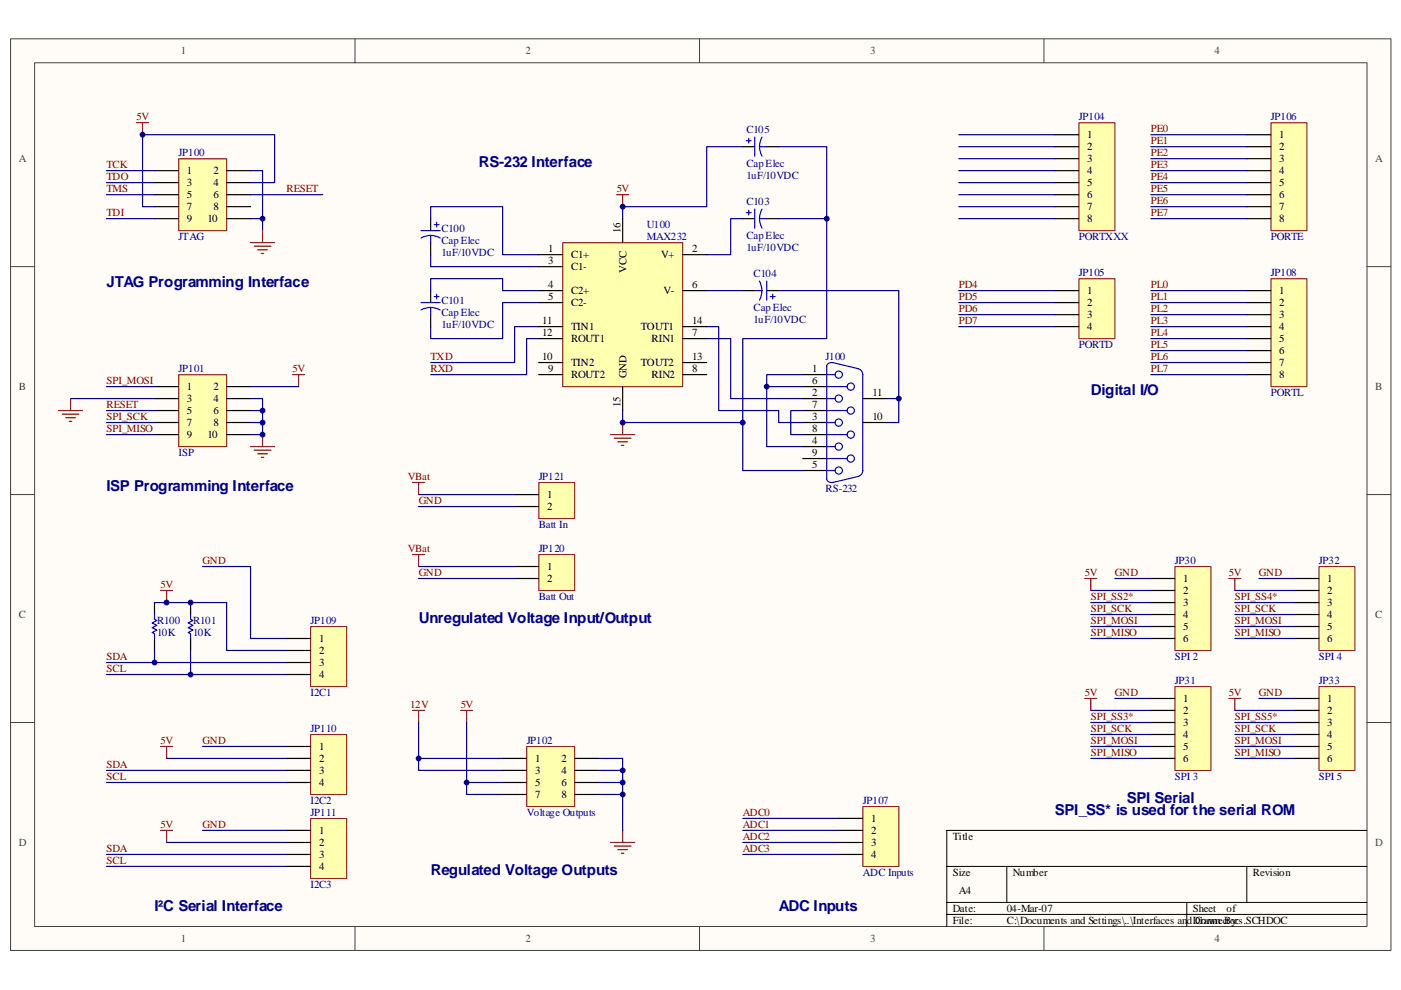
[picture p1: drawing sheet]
<svg xmlns="http://www.w3.org/2000/svg" width="297mm" height="210mm" viewBox="0 0 297 210" stroke-linecap="round" stroke-linejoin="round" font-family="sans-serif">
<path d="M2.3 8.3h292.6v193.3h-292.6z" fill="#fffcf8"/>
<path d="M2.2 8.2h292.7v193.4h-292.7z" fill="none" stroke="#404040" stroke-width=".21"/>
<path d="M7.4 13.3h282.4v183.2h-282.4z" fill="#fffcf8"/>
<g fill="none" stroke="#404040" stroke-width=".21">
<path d="M7.3 13.3h282.5v183.2h-282.5zM75.3 8.2v5.1M148.3 8.2v5.1M221.3 8.2v5.1M2.2 56.6h5.1M289.8 56.6h5.1M2.2 104.9h5.1M289.8 104.9h5.1M2.2 153.2h5.1M289.8 153.2h5.1M75.3 196.5v5.1M148.3 196.5v5.1"/>
<path d="M221.3 196.5v5.1"/>
</g>
<path d="M289.8 176.1h-89.1v20.4M200.7 183.8h89.1M200.7 191.4h89.1M200.7 194h89.1M213.5 183.8v7.6M251.6 191.4v5.1M264.3 183.8v7.6" fill="none" stroke="#000" stroke-width=".21"/>
<path d="M34 125.2h2.6M35.3 125.2v2.6" fill="none" stroke="#800000" stroke-width=".25"/>
<path d="M32.8 127.8v2.5M32.8 135.4v2.6M40.4 127.8v2.5M40.4 135.4v2.6" fill="none" stroke="#000" stroke-width=".25"/>
<path d="M32.8 130.3v1.1l.5 .2-1 .5 1 .5-1 .5 1 .5-1 .6 .5 .2v1M40.4 130.3v1.1l.5 .2-1 .5 1 .5-1 .5 1 .5-1 .6 .5 .2v1" fill="none" stroke="#00f" stroke-width=".25"/>
<path d="M32.8 138v2.5M40.4 138v5.1" fill="none" stroke="#000080" stroke-width=".25"/>
<path d="M37.9 33.7h10.2v15.2h-10.2z" fill="#ffffb0"/>
<path d="M37.9 33.7h10.2v15.2h-10.2z" fill="none" stroke="#800000" stroke-width=".21"/>
<g fill="none" stroke="#000" stroke-width=".25">
<path d="M32.8 36.2h5.1M32.8 38.7h5.1M48 36.2h5.1M48 38.7h5.1M32.8 41.3h5.1M32.8 43.8h5.1M32.8 46.4h5.1M48 41.3h5.1M48 43.8h5.1M48 46.4h5.1M170.2 79.5h5.1M170.2 84.5h5.1"/>
<path d="M170.2 89.6h5.1M170.2 94.7h5.1M170.2 99.8h5.1M170.2 82h5.1M170.2 87.1h5.1M170.2 92.2h5.1M170.2 97.3h5.1M182.9 84.5h5.1M182.9 89.6h5.1"/>
</g>
<path d="M29 26h2.5M30.2 26v2.6M53.1 51.5h5.1M53.9 52.2h3.6M54.6 53h2.1M55.4 53.8h.5M55.7 48.9v2.6" fill="none" stroke="#800000" stroke-width=".25"/>
<path d="M22.6 38.7h10.2M22.6 36.2h10.2M53.1 38.7h5.1v-10.1h-28v15.2h2.6M53.1 36.2h2.6v12.7M22.6 46.4h10.2M22.6 41.3h10.2M53.1 46.4h2.6M53.1 41.3h15.3M22.6 140.5h38.2M22.6 143.1h38.2" fill="none" stroke="#000080" stroke-width=".25"/>
<g fill="none" stroke="#00f" stroke-width=".25">
<path d="M175.3 79.5h1.8M181.9 78.2a1.25 1.25 0 0 1 1 1.3v20.3a1.26 1.26 0 0 1-1 1.2M181.9 78.2l-5.5-1.3a1.01 1.01 0 0 0-1.1 .8v23.9a1.04 1.04 0 0 0 1.2 .7M175.3 84.5h1.8M175.3 89.6h1.8M175.3 82h4.3M175.3 94.7h1.8M175.3 87.1h4.3M175.3 99.8h1.8M175.3 92.2h4.3M175.3 97.3h4.3M181.9 101.1l-5.4 1.2"/>
<circle cx="177.8" cy="79.5" r=".77"/>
<circle cx="177.8" cy="89.6" r=".77"/>
<circle cx="177.8" cy="94.7" r=".77"/>
<circle cx="177.8" cy="99.8" r=".77"/>
<circle cx="177.8" cy="84.5" r=".77"/>
<circle cx="180.4" cy="87.1" r=".76"/>
<circle cx="180.4" cy="82" r=".76"/>
<circle cx="180.4" cy="97.3" r=".76"/>
<circle cx="180.4" cy="92.2" r=".76"/>
</g>
<path d="M111.7 158.4h10.2v12.7h-10.2z" fill="#ffffb0"/>
<path d="M111.7 158.3h10.2v12.8h-10.2z" fill="none" stroke="#800000" stroke-width=".21"/>
<path d="M106.6 160.9h5.1M106.6 163.4h5.1M106.6 166h5.1M106.6 168.5h5.1M121.8 160.9h5.1M121.8 163.4h5.1M121.8 166h5.1M121.8 168.5h5.1" fill="none" stroke="#000" stroke-width=".25"/>
<path d="M87.5 150.7h2.5M88.7 150.7v2.5M97.7 150.7h2.5M98.9 150.7v2.5M129.5 178.7h5.1M130.2 179.5h3.6M132 176.1v2.6M131 180.2h2M131.8 181h.5" fill="none" stroke="#800000" stroke-width=".25"/>
<path d="M88.7 153.2v7.7h17.9M98.9 153.2v12.8h7.7M88.7 160.9v2.5h17.9M98.9 166v2.5h7.7M126.9 160.9h5.1v15.2M126.9 163.4h5.1M126.9 166h5.1M126.9 168.5h5.1" fill="none" stroke="#000080" stroke-width=".25"/>
<path d="M114.3 102.4h7.6v7.6h-7.6z" fill="#ffffb0"/>
<path d="M114.2 102.4h7.7v7.6h-7.7z" fill="none" stroke="#800000" stroke-width=".21"/>
<path d="M109.1 104.9h5.1M109.1 107.4h5.1" fill="none" stroke="#000" stroke-width=".25"/>
<path d="M88.7 104.9h20.4M88.7 107.4h20.4" fill="none" stroke="#000080" stroke-width=".25"/>
<path d="M228.8 26.1h7.6v22.8h-7.6z" fill="#ffffb0"/>
<path d="M228.7 26h7.7v22.9h-7.7z" fill="none" stroke="#800000" stroke-width=".21"/>
<path d="M223.6 28.6h5.1M223.6 31.1h5.1M223.6 33.7h5.1M223.6 36.2h5.1M223.6 38.7h5.1M223.6 41.3h5.1M223.6 43.8h5.1M223.6 46.4h5.1" fill="none" stroke="#000" stroke-width=".25"/>
<path d="M203.3 28.6h20.3M203.3 31.1h20.3M203.3 33.7h20.3M203.3 36.2h20.3M203.3 38.7h20.3M203.3 41.3h20.3M203.3 43.8h20.3M203.3 46.4h20.3" fill="none" stroke="#000080" stroke-width=".25"/>
<path d="M269.5 26.1h7.6v22.8h-7.6z" fill="#ffffb0"/>
<path d="M269.5 26h7.6v22.9h-7.6z" fill="none" stroke="#800000" stroke-width=".21"/>
<path d="M264.3 28.6h5.1M264.3 31.1h5.1M264.3 33.7h5.1M264.3 36.2h5.1M264.3 38.7h5.1M264.3 41.3h5.1M264.3 43.8h5.1M264.3 46.4h5.1" fill="none" stroke="#000" stroke-width=".25"/>
<path d="M244 28.6h20.3M244 31.1h20.3M244 33.7h20.3M244 36.2h20.3M244 38.7h20.3M244 41.3h20.3M244 43.8h20.3M244 46.4h20.3" fill="none" stroke="#000080" stroke-width=".25"/>
<path d="M228.8 59.1h7.6v12.7h-7.6z" fill="#ffffb0"/>
<path d="M228.7 59.1h7.7v12.7h-7.7z" fill="none" stroke="#800000" stroke-width=".21"/>
<path d="M223.6 61.6h5.1M223.6 64.2h5.1M223.6 66.7h5.1M223.6 69.3h5.1" fill="none" stroke="#000" stroke-width=".25"/>
<path d="M203.3 61.6h20.3M203.3 64.2h20.3M203.3 66.7h20.3M203.3 69.3h20.3" fill="none" stroke="#000080" stroke-width=".25"/>
<path d="M183 171.1h7.6v12.7h-7.6z" fill="#ffffb0"/>
<path d="M182.9 171.1h7.7v12.7h-7.7z" fill="none" stroke="#800000" stroke-width=".21"/>
<g fill="none" stroke="#000" stroke-width=".25">
<path d="M157.5 31.1h2.5M162.6 31.1h2.5M91.3 46.4v2.5M91.3 51.5v2.5M157.5 46.4h2.5M162.6 46.4h2.5M91.3 61.6v2.6M91.3 66.7v2.6M157.5 61.6h2.5M162.6 61.6h2.5M177.8 173.6h5.1M177.8 176.1h5.1"/>
<path d="M177.8 178.7h5.1M177.8 181.2h5.1"/>
</g>
<g fill="none" stroke="#000080" stroke-width=".25">
<path d="M157.5 31.1h-7.7v12.7h-17.8v2.6M165.1 31.1h10.2v15.3M91.3 54v2.6h22.9M91.3 46.4v-2.6h15.3v10.2h7.6M157.5 46.4h-2.6v7.6h-5.1M165.1 46.4h10.2v25.4h-17.8v17.8M91.3 61.6v-2.5h15.3v2.5h7.6M114.2 64.2h-7.6v7.6h-15.3v-2.5M114.2 69.3h-5.1v7.6h-17.8M114.2 71.8h-2.5v7.7h-20.4M149.8 71.8h5.1v12.7h15.3M149.8 69.3h2.6v17.8h12.7v2.5h5.1"/>
<path d="M149.8 61.6h7.7M165.1 61.6h25.5v28h-2.6M170.2 79.5h-7.6v15.2h7.6M132 87.1v2.5h25.5v10.2h12.7M162.6 82h7.6M170.2 87.1h-2.5v5.1h2.5M188 84.5h2.6M157.5 173.6h20.3M157.5 176.1h20.3M157.5 178.7h20.3M157.5 181.2h20.3"/>
</g>
<path d="M130.7 41.3h2.6M132 41.3v2.5M129.5 92.2h5.1M130.2 92.9h3.6M131 93.7h2M131.8 94.5h.5M132 89.6v2.6" fill="none" stroke="#800000" stroke-width=".25"/>
<g fill="none" stroke="#00f" stroke-width=".25">
<path d="M158.2 29.8h1.1M158.7 29.3v1.1M160 29.1v4M161 31.1l.1 .8 .5 1.2M161 31.1h1.6M161.6 29.1l-.5 1.2-.1 .8M89.3 48.9h4M91.3 49.9l1.2 .2 .8 .4M91.3 49.9l-.8 .1-1.2 .5M91.3 49.9v1.6M92.1 47.6h1M92.6 47.1v1.1"/>
<path d="M158.2 45.1h1.1M158.7 44.6v1M160 44.3v4.1M161 59.6l.5 1.2v.8M161 46.4l.1 .8 .5 1.2M161 46.4h1.6M161.6 44.4l-.5 1.1-.1 .9M162.6 59.6v4.1M89.3 64.2h4M91.3 65.2l1.2 .2 .8 .3M91.3 65.2l-1.2 .2-.8 .3M91.3 65.2v1.5"/>
<path d="M92.1 62.9h1M92.6 62.4v1M160 61.6h1.5M161.5 61.6v.9l-.5 1.2M163.3 62.9h1M163.8 62.4v1"/>
</g>
<path d="M119.3 51.5h25.5v30.5h-25.5z" fill="#ffffb0"/>
<path d="M119.3 51.5h25.5v30.5h-25.5z" fill="none" stroke="#800000" stroke-width=".21"/>
<g fill="none" stroke="#000" stroke-width=".25">
<path d="M114.2 54h5.1M114.2 56.6h5.1M132 46.4v5.1M144.7 54h5.1M114.2 61.6h5.1M114.2 64.2h5.1M114.2 69.3h5.1M114.2 71.8h5.1M114.2 76.9h5.1M114.2 79.5h5.1M144.7 61.6h5.1M144.7 69.3h5.1"/>
<path d="M144.7 71.8h5.1M144.7 76.9h5.1M144.7 79.5h5.1M132 82v5.1"/>
</g>
<path d="M269.5 59.1h7.6v22.9h-7.6z" fill="#ffffb0"/>
<path d="M269.5 59.1h7.6v22.9h-7.6z" fill="none" stroke="#800000" stroke-width=".21"/>
<path d="M264.3 61.6h5.1M264.3 64.2h5.1M264.3 66.7h5.1M264.3 69.3h5.1M264.3 71.8h5.1M264.3 74.4h5.1M264.3 76.9h5.1M264.3 79.5h5.1" fill="none" stroke="#000" stroke-width=".25"/>
<path d="M244 61.6h20.3M244 64.2h20.3M244 66.7h20.3M244 69.3h20.3M244 71.8h20.3M244 74.4h20.3M244 76.9h20.3M244 79.5h20.3" fill="none" stroke="#000080" stroke-width=".25"/>
<path d="M65.9 132.9h7.6v12.7h-7.6z" fill="#ffffb0"/>
<path d="M65.9 132.9h7.6v12.7h-7.6z" fill="none" stroke="#800000" stroke-width=".21"/>
<path d="M60.8 135.4h5M60.8 138h5M60.8 140.5h5M60.8 143.1h5" fill="none" stroke="#000" stroke-width=".25"/>
<path d="M65.9 155.8h7.6v12.7h-7.6z" fill="#ffffb0"/>
<path d="M65.9 155.8h7.6v12.7h-7.6z" fill="none" stroke="#800000" stroke-width=".21"/>
<path d="M60.8 158.3h5M60.8 160.9h5M60.8 163.4h5M60.8 166h5" fill="none" stroke="#000" stroke-width=".25"/>
<path d="M65.9 173.6h7.6v12.7h-7.6z" fill="#ffffb0"/>
<path d="M65.9 173.6h7.6v12.7h-7.6z" fill="none" stroke="#800000" stroke-width=".21"/>
<path d="M60.8 176.1h5M60.8 178.7h5M60.8 181.2h5M60.8 183.8h5" fill="none" stroke="#000" stroke-width=".25"/>
<path d="M32.8 127.8h15.2v10.2h12.8M42.9 120.2h10.2v15.2h7.7M42.9 158.3h17.9M22.6 163.4h38.2M22.6 166h38.2M35.3 178.7h25.5M35.3 160.9h25.5M42.9 176.1h17.9M22.6 181.2h38.2M22.6 183.8h38.2" fill="none" stroke="#000080" stroke-width=".25"/>
<path d="M34 158.3h2.6M35.3 158.3v2.6M34 176.1h2.6M35.3 176.1v2.6" fill="none" stroke="#800000" stroke-width=".25"/>
<path d="M114.3 117.7h7.6v7.6h-7.6z" fill="#ffffb0"/>
<path d="M114.2 117.6h7.7v7.7h-7.7z" fill="none" stroke="#800000" stroke-width=".21"/>
<path d="M109.1 120.2h5.1M109.1 122.7h5.1" fill="none" stroke="#000" stroke-width=".25"/>
<path d="M88.7 120.2h20.4M88.7 122.7h20.4" fill="none" stroke="#000080" stroke-width=".25"/>
<path d="M249.1 120.2h7.6v17.8h-7.6z" fill="#ffffb0"/>
<path d="M249.1 120.2h7.6v17.8h-7.6z" fill="none" stroke="#800000" stroke-width=".21"/>
<path d="M244 122.7h5.1M244 125.2h5.1M244 127.8h5.1M244 130.3h5.1M244 132.9h5.1M244 135.4h5.1" fill="none" stroke="#000" stroke-width=".25"/>
<path d="M249.1 145.6h7.6v17.8h-7.6z" fill="#ffffb0"/>
<path d="M249.1 145.6h7.6v17.8h-7.6z" fill="none" stroke="#800000" stroke-width=".21"/>
<path d="M244 148.1h5.1M244 150.7h5.1M244 153.2h5.1M244 155.8h5.1M244 158.3h5.1M244 160.9h5.1" fill="none" stroke="#000" stroke-width=".25"/>
<path d="M279.7 120.2h7.6v17.8h-7.6z" fill="#ffffb0"/>
<path d="M279.7 120.2h7.6v17.8h-7.6z" fill="none" stroke="#800000" stroke-width=".21"/>
<path d="M274.5 122.7h5.1M274.5 125.2h5.1M274.5 127.8h5.1M274.5 130.3h5.1M274.5 132.9h5.1M274.5 135.4h5.1" fill="none" stroke="#000" stroke-width=".25"/>
<path d="M279.7 145.6h7.6v17.8h-7.6z" fill="#ffffb0"/>
<path d="M279.7 145.6h7.6v17.8h-7.6z" fill="none" stroke="#800000" stroke-width=".21"/>
<path d="M274.5 148.1h5.1M274.5 150.7h5.1M274.5 153.2h5.1M274.5 155.8h5.1M274.5 158.3h5.1M274.5 160.9h5.1" fill="none" stroke="#000" stroke-width=".25"/>
<path d="M87.5 102.3h2.5M87.5 117.6h2.5M88.7 102.3v2.6M88.7 117.6v2.6M230 122.7h2.5M231.3 122.7v2.5M260.5 122.7h2.6M261.8 122.7v2.5M230 148.1h2.5M231.3 148.1v2.6M260.5 148.1h2.6M261.8 148.1v2.6" fill="none" stroke="#800000" stroke-width=".25"/>
<g fill="none" stroke="#000080" stroke-width=".25">
<path d="M231.3 125.2h12.7M231.3 127.8h12.7M231.3 130.3h12.7M231.3 132.9h12.7M231.3 135.4h12.7M236.4 122.7h7.6M261.8 125.2h12.7M261.8 127.8h12.7M261.8 130.3h12.7M261.8 132.9h12.7M261.8 135.4h12.7M266.9 122.7h7.6"/>
<path d="M231.3 150.7h12.7M231.3 153.2h12.7M231.3 155.8h12.7M231.3 158.3h12.7M236.4 148.1h7.6M261.8 150.7h12.7M261.8 153.2h12.7M261.8 155.8h12.7M261.8 158.3h12.7M266.9 148.1h7.6M231.3 160.9h12.7M261.8 160.9h12.7"/>
</g>
<path d="M37.9 79.5h10.2v15.2h-10.2z" fill="#ffffb0"/>
<path d="M37.9 79.5h10.2v15.2h-10.2z" fill="none" stroke="#800000" stroke-width=".21"/>
<path d="M32.8 82h5.1M32.8 84.5h5.1M32.8 87.1h5.1M32.8 89.6h5.1M32.8 92.2h5.1M48 82h5.1M48 84.5h5.1M48 87.1h5.1M48 89.6h5.1M48 92.2h5.1" fill="none" stroke="#000" stroke-width=".25"/>
<path d="M62 79.5h2.6M63.3 79.5v2.5M12.4 87.1h5.1M13.2 87.8h3.5M13.9 88.6h2.1M14.7 89.4h.5M15 84.5v2.6M53.1 94.7h5.1M53.9 95.5h3.6M54.6 96.2h2.1M55.4 97h.5M55.7 92.2v2.5" fill="none" stroke="#800000" stroke-width=".25"/>
<path d="M15 84.5h17.8M22.6 92.2h10.2M22.6 87.1h10.2M22.6 82h10.2M22.6 89.6h10.2M53.1 89.6h2.6v2.6h-2.6M53.1 87.1h2.6v2.5M53.1 84.5h2.6v2.6M53.1 82h10.2" fill="none" stroke="#000080" stroke-width=".25"/>
<g fill="#000080" stroke="#000080" stroke-width=".21">
<circle cx="30.2" cy="28.6" r=".51"/>
<circle cx="32.8" cy="140.5" r=".51"/>
<circle cx="35.3" cy="127.8" r=".51"/>
<circle cx="40.4" cy="143.1" r=".51"/>
<circle cx="40.4" cy="127.8" r=".51"/>
<circle cx="55.7" cy="92.2" r=".51"/>
<circle cx="55.7" cy="89.6" r=".51"/>
<circle cx="55.7" cy="87.1" r=".51"/>
<circle cx="55.7" cy="46.4" r=".51"/>
<circle cx="88.7" cy="160.9" r=".51"/>
<circle cx="98.9" cy="166" r=".51"/>
<circle cx="132" cy="168.5" r=".51"/>
<circle cx="132" cy="166" r=".51"/>
<circle cx="132" cy="163.4" r=".51"/>
<circle cx="132" cy="89.6" r=".51"/>
<circle cx="132" cy="43.8" r=".51"/>
<circle cx="157.5" cy="89.6" r=".52"/>
<circle cx="162.6" cy="82" r=".51"/>
<circle cx="175.3" cy="46.4" r=".51"/>
<circle cx="190.6" cy="84.5" r=".51"/>
</g>
<g font-size="3.2" fill="#000080">
<text x="101.5" y="35.5">RS-232 Interface</text>
<text x="22.6" y="60.9">JTAG Programming Interface</text>
<text x="231.3" y="83.8">Digital I/O</text>
<text x="22.6" y="104.2">ISP Programming Interface</text>
<text x="88.8" y="132.2">Unregulated Voltage Input/Output</text>
<text x="223.6" y="172.9">SPI_SS* is used for the serial ROM</text>
<text x="238.9" y="170.3">SPI Serial</text>
<text x="91.3" y="185.6">Regulated Voltage Outputs</text>
<text x="32.8" y="193.3">I²C Serial Interface</text>
<text x="165.1" y="193.3">ADC Inputs</text>
</g>
<g font-size="2.3" fill="#404040">
<text x="38.4" y="11.5">1</text>
<text x="111.4" y="11.5">2</text>
<text x="184.5" y="11.5">3</text>
<text x="257.5" y="11.5">4</text>
<text x="4" y="34.4">A</text>
<text x="291.6" y="34.4">A</text>
<text x="4" y="82.7">B</text>
<text x="291.6" y="82.7">B</text>
<text x="4" y="131">C</text>
<text x="291.6" y="131">C</text>
<text x="4" y="179.4">D</text>
<text x="291.6" y="179.4">D</text>
<text x="38.4" y="199.7">1</text>
<text x="111.4" y="199.7">2</text>
<text x="184.5" y="199.7">3</text>
<text x="257.5" y="199.7">4</text>
</g>
<g font-size="2.3" fill="#800000">
<text x="29" y="25.5">5V</text>
<text x="244" y="28">PE0</text>
<text x="22.6" y="35.6">TCK</text>
<text x="244" y="30.5">PE1</text>
<text x="244" y="33.1">PE2</text>
<text x="244" y="35.6">PE3</text>
<text x="22.6" y="38.2">TDO</text>
<text x="22.6" y="40.7">TMS</text>
<text x="60.8" y="40.7">RESET</text>
<text x="130.8" y="40.7">5V</text>
<text x="244" y="38.2">PE4</text>
<text x="244" y="40.7">PE5</text>
<text x="22.6" y="45.8">TDI</text>
<text x="244" y="43.3">PE6</text>
<text x="244" y="45.8">PE7</text>
<text x="203.3" y="61.1">PD4</text>
<text x="203.3" y="63.6">PD5</text>
<text x="244" y="61.1">PL0</text>
<text x="244" y="63.6">PL1</text>
<text x="203.3" y="66.2">PD6</text>
<text x="203.3" y="68.7">PD7</text>
<text x="244" y="66.2">PL2</text>
<text x="244" y="68.7">PL3</text>
<text x="244" y="71.2">PL4</text>
<text x="91.3" y="76.3">TXD</text>
<text x="244" y="73.8">PL5</text>
<text x="244" y="76.3">PL6</text>
<text x="22.6" y="81.4">SPI_MOSI</text>
<text x="62" y="78.9">5V</text>
<text x="91.3" y="78.9">RXD</text>
<text x="244" y="78.9">PL7</text>
<text x="22.6" y="86.5">RESET</text>
<text x="22.6" y="89.1">SPI_SCK</text>
<text x="22.6" y="91.6">SPI_MISO</text>
<text x="86.5" y="101.8">VBat</text>
<text x="88.8" y="106.9">GND</text>
<text x="43" y="119.6">GND</text>
<text x="86.5" y="117.1">VBat</text>
<text x="34.1" y="124.7">5V</text>
<text x="88.8" y="122.1">GND</text>
<text x="230" y="122.1">5V</text>
<text x="236.4" y="122.1">GND</text>
<text x="260.6" y="122.1">5V</text>
<text x="266.9" y="122.1">GND</text>
<text x="231.3" y="127.2">SPI_SS2*</text>
<text x="231.3" y="129.8">SPI_SCK</text>
<text x="261.8" y="129.8">SPI_SCK</text>
<text x="261.8" y="127.2">SPI_SS4*</text>
<text x="231.3" y="134.9">SPI_MISO</text>
<text x="231.3" y="132.3">SPI_MOSI</text>
<text x="261.8" y="134.9">SPI_MISO</text>
<text x="261.8" y="132.3">SPI_MOSI</text>
<text x="22.6" y="140">SDA</text>
<text x="22.6" y="142.5">SCL</text>
<text x="230" y="147.6">5V</text>
<text x="236.4" y="147.6">GND</text>
<text x="260.6" y="147.6">5V</text>
<text x="266.9" y="147.6">GND</text>
<text x="87" y="150.1">12V</text>
<text x="97.7" y="150.1">5V</text>
<text x="231.3" y="155.2">SPI_SCK</text>
<text x="231.3" y="152.7">SPI_SS3*</text>
<text x="261.8" y="155.2">SPI_SCK</text>
<text x="261.8" y="152.7">SPI_SS5*</text>
<text x="34.1" y="157.8">5V</text>
<text x="43" y="157.8">GND</text>
<text x="231.3" y="160.3">SPI_MISO</text>
<text x="231.3" y="157.8">SPI_MOSI</text>
<text x="261.8" y="160.3">SPI_MISO</text>
<text x="261.8" y="157.8">SPI_MOSI</text>
<text x="22.6" y="162.9">SDA</text>
<text x="22.6" y="165.4">SCL</text>
<text x="157.5" y="173">ADC0</text>
<text x="34.1" y="175.6">5V</text>
<text x="43" y="175.6">GND</text>
<text x="157.5" y="175.6">ADC1</text>
<text x="157.5" y="178.1">ADC2</text>
<text x="22.6" y="180.7">SDA</text>
<text x="22.6" y="183.2">SCL</text>
<text x="157.5" y="180.7">ADC3</text>
</g>
<g font-size="2.3" fill="#000080">
<text x="158.2" y="28.3">C105</text>
<text x="228.7" y="25.5">JP104</text>
<text x="269.4" y="25.5">JP106</text>
<text x="37.9" y="33.1">JP100</text>
<text x="158.2" y="35.4">Cap Elec</text>
<text x="158.2" y="37.9">1uF/10VDC</text>
<text x="158.2" y="43.5">C103</text>
<text x="37.9" y="50.9">JTAG</text>
<text x="93.6" y="49.1">C100</text>
<text x="93.6" y="51.7">Cap Elec</text>
<text x="137.1" y="48.3">U100</text>
<text x="137.1" y="50.9">MAX232</text>
<text x="158.2" y="53.2">1uF/10VDC</text>
<text x="158.2" y="50.7">Cap Elec</text>
<text x="228.7" y="50.9">PORTXXX</text>
<text x="269.4" y="50.9">PORTE</text>
<text x="93.6" y="54.2">1uF/10VDC</text>
<text x="159.8" y="58.8">C104</text>
<text x="228.7" y="58.5">JP105</text>
<text x="269.4" y="58.5">JP108</text>
<text x="93.6" y="64.4">C101</text>
<text x="159.8" y="65.9">Cap Elec</text>
<text x="93.6" y="69.5">1uF/10VDC</text>
<text x="93.6" y="66.9">Cap Elec</text>
<text x="159.8" y="68.5">1uF/10VDC</text>
<text x="175" y="76.3">J100</text>
<text x="228.7" y="73.8">PORTD</text>
<text x="37.9" y="78.9">JP101</text>
<text x="269.4" y="84">PORTL</text>
<text x="37.9" y="96.7">ISP</text>
<text x="114.2" y="101.8">JP121</text>
<text x="175" y="104.3">RS-232</text>
<text x="114.2" y="112">Batt In</text>
<text x="114.2" y="117.1">JP120</text>
<text x="249.1" y="119.6">JP30</text>
<text x="279.6" y="119.6">JP32</text>
<text x="114.2" y="127.2">Batt Out</text>
<text x="33.3" y="132.3">R100</text>
<text x="33.3" y="134.9">10K</text>
<text x="40.9" y="132.3">R101</text>
<text x="40.9" y="134.9">10K</text>
<text x="65.9" y="132.3">JP109</text>
<text x="249.1" y="140">SPI 2</text>
<text x="279.6" y="140">SPI 4</text>
<text x="65.9" y="147.6">I2C1</text>
<text x="249.1" y="145">JP31</text>
<text x="279.6" y="145">JP33</text>
<text x="65.9" y="155.2">JP110</text>
<text x="111.7" y="157.8">JP102</text>
<text x="249.1" y="165.4">SPI 3</text>
<text x="279.6" y="165.4">SPI 5</text>
<text x="65.9" y="170.5">I2C2</text>
<text x="65.9" y="173">JP111</text>
<text x="111.7" y="173">Voltage Outputs</text>
<text x="182.9" y="170.5">JP107</text>
<text x="182.9" y="185.8">ADC Inputs</text>
<text x="65.9" y="188.3">I2C3</text>
</g>
<g font-size="2.3">
<text x="230.5" y="29.3">1</text>
<text x="271.2" y="29.3">1</text>
<text x="230.5" y="31.8">2</text>
<text x="230.5" y="34.4">3</text>
<text x="271.2" y="31.8">2</text>
<text x="271.2" y="34.4">3</text>
<text x="39.6" y="36.9">1</text>
<text x="39.6" y="39.5">3</text>
<text x="39.6" y="42">5</text>
<text x="45.3" y="36.9">2</text>
<text x="45.3" y="39.5">4</text>
<text x="45.3" y="42">6</text>
<text x="230.5" y="36.9">4</text>
<text x="230.5" y="39.5">5</text>
<text x="230.5" y="42">6</text>
<text x="271.2" y="36.9">4</text>
<text x="271.2" y="39.5">5</text>
<text x="271.2" y="42">6</text>
<text x="39.6" y="44.5">7</text>
<text x="39.6" y="47.1">9</text>
<text x="44" y="47.1">10</text>
<text x="45.3" y="44.5">8</text>
<text x="230.5" y="44.5">7</text>
<text x="230.5" y="47.1">8</text>
<text x="271.2" y="44.5">7</text>
<text x="271.2" y="47.1">8</text>
<text x="116.2" y="53.4">1</text>
<text x="131.6" y="49.4" transform="rotate(-90 131.6 49.4)">16</text>
<text x="146.8" y="53.4">2</text>
<text x="116.2" y="56">3</text>
<text x="121.1" y="54.7">C1+</text>
<text x="121.1" y="57.3">C1-</text>
<text x="132.9" y="57.8" transform="rotate(-90 132.9 57.8)">VCC</text>
<text x="140.2" y="54.7">V+</text>
<text x="116.2" y="61.1">4</text>
<text x="116.2" y="63.6">5</text>
<text x="121.1" y="62.4">C2+</text>
<text x="121.1" y="64.9">C2-</text>
<text x="140.7" y="62.4">V-</text>
<text x="146.8" y="61.1">6</text>
<text x="230.5" y="62.4">1</text>
<text x="230.5" y="64.9">2</text>
<text x="271.2" y="62.4">1</text>
<text x="271.2" y="64.9">2</text>
<text x="115" y="68.7">11</text>
<text x="115" y="71.2">12</text>
<text x="121.1" y="70">TIN1</text>
<text x="135.8" y="70">TOUT1</text>
<text x="146.8" y="71.2">7</text>
<text x="146.8" y="68.7">14</text>
<text x="230.5" y="67.4">3</text>
<text x="230.5" y="70">4</text>
<text x="271.2" y="67.4">3</text>
<text x="271.2" y="70">4</text>
<text x="115" y="76.3">10</text>
<text x="121.1" y="72.5">ROUT1</text>
<text x="121.1" y="77.6">TIN2</text>
<text x="135.8" y="77.6">TOUT2</text>
<text x="138.1" y="72.5">RIN1</text>
<text x="146.8" y="76.3">13</text>
<text x="271.2" y="72.5">5</text>
<text x="271.2" y="75.1">6</text>
<text x="271.2" y="77.6">7</text>
<text x="39.6" y="82.7">1</text>
<text x="45.3" y="82.7">2</text>
<text x="116.2" y="78.9">9</text>
<text x="121.1" y="80.2">ROUT2</text>
<text x="132.9" y="80.2" transform="rotate(-90 132.9 80.2)">GND</text>
<text x="138.1" y="80.2">RIN2</text>
<text x="146.8" y="78.9">8</text>
<text x="172.2" y="78.9">1</text>
<text x="172.2" y="84">2</text>
<text x="172.2" y="81.4">6</text>
<text x="185" y="84">11</text>
<text x="271.2" y="80.2">8</text>
<text x="39.6" y="85.2">3</text>
<text x="39.6" y="87.8">5</text>
<text x="45.3" y="85.2">4</text>
<text x="45.3" y="87.8">6</text>
<text x="131.6" y="86.3" transform="rotate(-90 131.6 86.3)">15</text>
<text x="172.2" y="89.1">3</text>
<text x="172.2" y="86.5">7</text>
<text x="185" y="89.1">10</text>
<text x="39.6" y="90.3">7</text>
<text x="39.6" y="92.9">9</text>
<text x="44" y="92.9">10</text>
<text x="45.3" y="90.3">8</text>
<text x="172.2" y="94.1">4</text>
<text x="172.2" y="91.6">8</text>
<text x="172.2" y="99.3">5</text>
<text x="172.2" y="96.7">9</text>
<text x="116" y="105.6">1</text>
<text x="116" y="108.1">2</text>
<text x="116" y="120.9">1</text>
<text x="116" y="123.4">2</text>
<text x="250.9" y="123.4">1</text>
<text x="250.9" y="126">2</text>
<text x="281.4" y="123.4">1</text>
<text x="281.4" y="126">2</text>
<text x="250.9" y="128.5">3</text>
<text x="250.9" y="131">4</text>
<text x="281.4" y="128.5">3</text>
<text x="281.4" y="131">4</text>
<text x="67.6" y="136.1">1</text>
<text x="250.9" y="133.6">5</text>
<text x="250.9" y="136.1">6</text>
<text x="281.4" y="133.6">5</text>
<text x="281.4" y="136.1">6</text>
<text x="67.6" y="138.7">2</text>
<text x="67.6" y="141.2">3</text>
<text x="67.6" y="143.8">4</text>
<text x="250.9" y="148.9">1</text>
<text x="281.4" y="148.9">1</text>
<text x="250.9" y="151.4">2</text>
<text x="250.9" y="153.9">3</text>
<text x="281.4" y="151.4">2</text>
<text x="281.4" y="153.9">3</text>
<text x="67.6" y="159">1</text>
<text x="67.6" y="161.6">2</text>
<text x="113.4" y="161.6">1</text>
<text x="119.1" y="161.6">2</text>
<text x="250.9" y="156.5">4</text>
<text x="250.9" y="159">5</text>
<text x="250.9" y="161.6">6</text>
<text x="281.4" y="156.5">4</text>
<text x="281.4" y="159">5</text>
<text x="281.4" y="161.6">6</text>
<text x="67.6" y="164.1">3</text>
<text x="67.6" y="166.7">4</text>
<text x="113.4" y="164.1">3</text>
<text x="113.4" y="166.7">5</text>
<text x="119.1" y="164.1">4</text>
<text x="119.1" y="166.7">6</text>
<text x="113.4" y="169.2">7</text>
<text x="119.1" y="169.2">8</text>
<text x="67.6" y="176.8">1</text>
<text x="67.6" y="179.4">2</text>
<text x="184.7" y="174.3">1</text>
<text x="184.7" y="176.8">2</text>
<text x="184.7" y="179.4">3</text>
<text x="202" y="178.1">Title</text>
<text x="67.6" y="181.9">3</text>
<text x="67.6" y="184.5">4</text>
<text x="184.7" y="181.9">4</text>
<text x="202" y="185.8">Size</text>
<text x="214.7" y="185.8">Number</text>
<text x="265.6" y="185.8">Revision</text>
<text x="203.3" y="189.6">A4</text>
<text x="202" y="193.4">Date:</text>
<text x="202" y="195.9">File:</text>
<text x="213.5" y="193.4">04-Mar-07</text>
<text x="213.5" y="195.9">C:\Documents and Settings\..\Interfaces and Connectors.SCHDOC</text>
<text x="252.9" y="193.4">Sheet</text>
<text x="252.9" y="195.9">Drawn By:</text>
<text x="260" y="193.4">of</text>
</g>
</svg>
